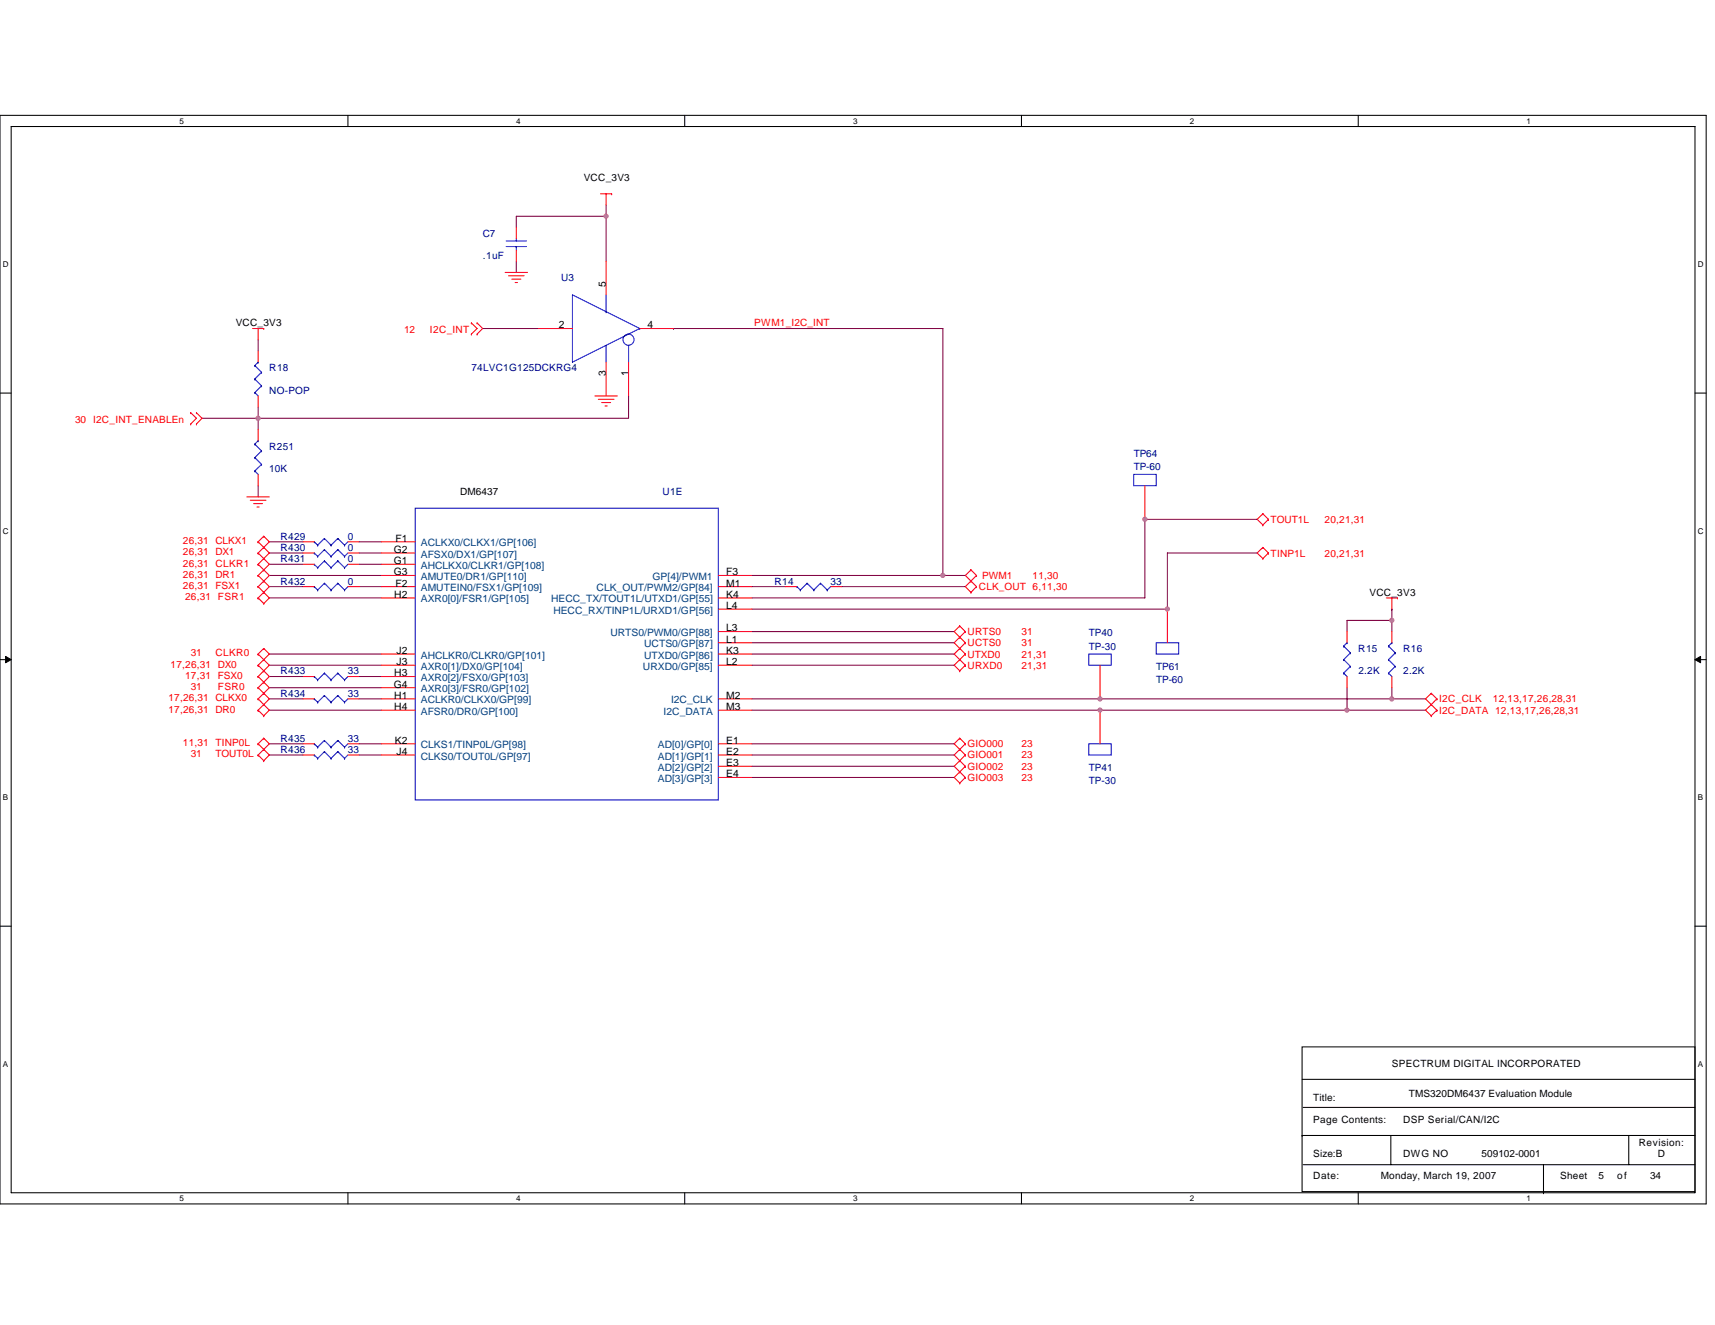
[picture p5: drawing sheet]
<svg xmlns="http://www.w3.org/2000/svg" width="279mm" height="216mm" viewBox="0 0 279 216" stroke-linecap="round" stroke-linejoin="round" font-family="sans-serif">
<path d="M0 18.8h278v177.4h-278zM1.8 20.6h274.3v173.8h-274.3z" fill="none" stroke="#000" stroke-width=".17"/>
<g fill="#fff">
<path d="M29.3 19h.7v1.4h-.7z"/>
<path d="M29.3 194.5h.7v1.5h-.7z"/>
</g>
<path d="M56.7 18.8v1.8M56.7 194.4v1.8" fill="none" stroke="#000" stroke-width=".17"/>
<g fill="#fff">
<path d="M84.1 19h.7v1.4h-.7z"/>
<path d="M84.1 194.5h.7v1.5h-.7z"/>
</g>
<path d="M111.5 18.8v1.8M111.5 194.4v1.8" fill="none" stroke="#000" stroke-width=".17"/>
<g fill="#fff">
<path d="M139 19h.7v1.4h-.7z"/>
<path d="M139 194.5h.7v1.5h-.7z"/>
</g>
<path d="M166.4 18.8v1.8M166.4 194.4v1.8" fill="none" stroke="#000" stroke-width=".17"/>
<g fill="#fff">
<path d="M193.8 19h.8v1.4h-.8z"/>
<path d="M193.8 194.5h.8v1.5h-.8z"/>
</g>
<path d="M221.3 18.8v1.8M221.3 194.4v1.8" fill="none" stroke="#000" stroke-width=".17"/>
<g fill="#fff">
<path d="M248.7 19h.7v1.4h-.7z"/>
<path d="M248.7 194.5h.7v1.5h-.7z"/>
<path d="M.5 42.3h.9v1.5h-.9z"/>
<path d="M276.6 42.3h1v1.5h-1z"/>
<path d="M.5 85.8h.9v1.4h-.9z"/>
<path d="M276.6 85.8h1v1.4h-1z"/>
</g>
<path d="M0 64.1h1.8M276.1 64.1h1.9" fill="none" stroke="#000" stroke-width=".17"/>
<g fill="#fff">
<path d="M.5 129.2h.8v1.5h-.8z"/>
<path d="M276.6 129.2h.9v1.5h-.9z"/>
</g>
<path d="M0 107.5h1.8M276.1 107.5h1.9" fill="none" stroke="#000" stroke-width=".17"/>
<path d="M.9 107l.9 .5-.9 .5zM276.1 107.5l1-.5v1z" fill="#000" stroke="#000" stroke-width=".16"/>
<g fill="#fff">
<path d="M.5 172.6h.8v1.5h-.8z"/>
<path d="M276.6 172.6h.9v1.5h-.9z"/>
</g>
<path d="M0 150.9h1.8M276.1 150.9h1.9M212.1 170.6h64v23.6h-64zM212.1 175.9h64M212.1 185h.1M212.1 185h64M212.3 189.8h63.8M212.3 180.4h63.8M226.6 185v4.8M251.5 194.4h.1M251.5 189.8v4.6M265.3 185v4.8" fill="none" stroke="#000" stroke-width=".17"/>
<g fill="none" stroke="#800040" stroke-width=".17">
<path d="M98.7 35.2h-14.6v1.9M98.7 33.4v1.8M98.7 35.2v7.4M42.1 55.4v1.8M78.6 53.5h9.2M84.1 42.6v1.8M109.7 53.5h43.9v40.3M109.7 53.5h.1M32.9 68.2h9.2v1.8M42.1 79.1v1.9M102.4 64.5v3.7h-60.3v-1.9M43.9 93.8h18.3"/>
<path d="M43.9 97.4h18.3M43.9 88.3h5.5M43.9 95.6h5.5M43.9 90.1h5.5M43.9 91.9h5.5M58.5 88.3h3.7M58.5 95.6h3.7M58.5 90.1h3.7M58.5 91.9h3.7M122.5 95.6h5.5M122.5 93.8h31.1M137.2 95.6h20.1"/>
<path d="M153.6 93.8h3.7M204.8 90.1h-14.6v9.2h-67.7M204.8 84.6h-18.3v12.8h-64M226.8 99.3h.1M226.8 99.3v1.8M43.9 115.7h18.3M43.9 106.6h18.3M43.9 108.4h18.3M43.9 112.1h18.3M43.9 110.2h5.5M43.9 113.9h5.5M58.5 110.2h3.7"/>
<path d="M58.5 113.9h3.7M122.5 106.6h32.9M122.5 108.4h32.9M122.5 102.9h32.9M122.5 104.7h32.9M122.5 115.7h97M122.5 113.9h104.3M219.5 115.7h12.7M219.5 112.1v3.6M226.8 113.9h5.4M226.8 112.1v1.8M226.8 101.1v1.8"/>
<path d="M226.8 101.1h-7.3v1.8M43.9 121.2h5.5M43.9 123h5.5M58.5 121.2h3.7M58.5 123h3.7M122.5 123h32.9M122.5 124.9h32.9M122.5 126.7h32.9M122.5 121.2h32.9"/>
</g>
<g fill="none" stroke="#f00" stroke-width=".17">
<path d="M84.1 37.1v1.8M97.8 31.6h1.9M98.7 31.6v1.8M99.7 31.6h.1M41.1 53.5h1.9M42.1 53.5v1.9M42.1 57.2v1.8M43 53.5h.1M76.8 52.6h.1M76.8 54.4h.1M76.8 52.6l.9 .9-.9 .9M77.7 52.6h.1"/>
<path d="M77.7 54.4h.1M77.7 52.6l.9 .9-.9 .9M82.3 44.4h3.6M82.8 44.9h2.6M83.4 45.5h1.5M83.9 46h.4M84.1 40.7v1.9M87.8 53.5h5.5M98.7 42.6v5.4M98.7 59v5.5M102.4 59v5.5M104.2 53.5h5.5"/>
<path d="M31.1 67.2h.1M31.1 69.1h.1M31.1 67.2l.9 1-.9 .9M32 67.2h.1M32 69.1h.1M32 67.2l.9 1-.9 .9M42.1 64.5v1.8M42.1 70v1.8M42.1 77.3v1.8M96.9 64.5h3.7M97.5 65.1h2.5M98 65.6h1.5"/>
<path d="M98.6 66.1h.3M186.5 79.1v5.5M40.2 81h3.7M40.8 81.5h2.5M41.3 82.1h1.5M41.9 82.6h.3M42.1 93.8h.1M42.1 95.6h.1M42.1 91.9h.1M42.1 90.1h.1M42.1 88.3h.1M42.1 97.4h.1"/>
<path d="M42.1 91.9l1.8 1.9-1.8 1.8M42.1 93.8l1.8 1.8-.9 .9M42.1 95.6l.9 .9M42.1 88.3l1.8 1.8-.9 .9M42.1 90.1l.9 .9M42.1 97.4l.9 .9M43 94.7h.1M43 92.9h.1M43 96.5h.1M43 91h.1M43 89.2h.1M43 87.4h.1"/>
<path d="M43 98.3h.1M43 91l.9 .9-1.8 1.9M43 91l-.9 .9M43 87.4l.9 .9-1.8 1.8M43 87.4l-.9 .9M43 96.5l.9 .9-.9 .9M43 96.5l-.9 .9M49.4 95.6h1.8M49.4 90.1h1.8M49.4 88.3h1.8M49.4 91.9h1.8M56.7 95.6h1.8"/>
<path d="M56.7 90.1h1.8M56.7 88.3h1.8M56.7 91.9h1.8M62.2 97.4h5.4M62.2 95.6h5.4M62.2 90.1h5.4M62.2 93.8h5.4M62.2 88.3h5.4M62.2 91.9h5.4M117 97.4h5.5M117 95.6h5.5M117 93.8h5.5"/>
<path d="M117 99.3h5.5M128 95.6h1.8M135.3 95.6h1.9M158.2 94.7h.1M158.2 96.5h.1M158.2 92.9h.1M158.2 92.9l-.9 .9 1.8 1.8M158.2 92.9l.9 .9M159.1 95.6h.1M159.1 93.8h.1M159.1 93.8l-1.8 1.8 .9 .9M159.1 95.6l-.9 .9"/>
<path d="M190.2 99.3v5.4M205.7 85.5h.1M205.7 83.7h.1M205.7 91h.1M205.7 89.2h.1M205.7 83.7l-.9 .9 .9 .9M205.7 83.7l1 .9M205.7 89.2l-.9 .9 .9 .9M205.7 89.2l1 .9M206.7 84.6h.1M206.7 90.1h.1M206.7 84.6l-1 .9"/>
<path d="M206.7 90.1l-1 .9M225.8 97.4h1.9M226.8 97.4v1.9M227.7 97.4h.1M42.1 113.9h.1M42.1 115.7h.1M42.1 106.6h.1M42.1 108.4h.1M42.1 110.2h.1M42.1 112.1h.1M42.1 112.1l1.8 1.8-.9 .9M42.1 113.9l.9 .9"/>
<path d="M42.1 110.2l1.8 1.9-1.8 1.8M42.1 115.7l.9 .9M42.1 106.6l1.8 1.8-.9 .9M42.1 108.4l.9 .9M43 114.8h.1M43 113h.1M43 116.6h.1M43 107.5h.1M43 105.7h.1M43 109.3h.1M43 111.1h.1M43 114.8l.9 .9-.9 .9"/>
<path d="M43 114.8l-.9 .9M43 105.7l.9 .9-1.8 1.8M43 105.7l-.9 .9M43 109.3l.9 .9-1.8 1.9M43 109.3l-.9 .9M49.4 113.9h1.8M49.4 110.2h1.8M56.7 113.9h1.8M56.7 110.2h1.8M62.2 113.9h5.4M62.2 115.7h5.4M62.2 106.6h5.4"/>
<path d="M62.2 108.4h5.4M62.2 110.2h5.4M62.2 112.1h5.4M117 113.9h5.5M117 115.7h5.5M117 106.6h5.5M117 108.4h5.5M117 104.7h5.5M117 102.9h5.5M156.4 107.5h.1M156.4 105.7h.1M156.4 109.3h.1"/>
<path d="M156.4 103.8h.1M156.4 102h.1M156.4 105.7l-1 .9 1.9 1.8M156.4 105.7l.9 .9M156.4 102l-1 .9 1.9 1.8M156.4 102l.9 .9M157.3 106.6h.1M157.3 108.4h.1M157.3 104.7h.1M157.3 102.9h.1M157.3 106.6l-1.9 1.8 1 .9M157.3 108.4l-.9 .9"/>
<path d="M157.3 102.9l-1.9 1.8 1 1M157.3 104.7l-.9 1M179.2 108.4v5.5M179.2 115.7v5.5M219.5 102.9v1.8M219.5 110.2v1.9M226.8 102.9v1.8M226.8 110.2v1.9M233.2 116.6h.1M233.2 114.8h.1M233.2 113h.1M233.2 114.8l-1 .9 1 .9"/>
<path d="M233.2 114.8l.9 .9M233.2 113l-1 .9 1 .9M233.2 113l.9 .9M234.1 115.7h.1M234.1 113.9h.1M234.1 115.7l-.9 .9M234.1 113.9l-.9 .9M42.1 121.2h.1M42.1 123h.1M42.1 121.2l1.8 1.8-.9 1M42.1 123l.9 1M43 122.1h.1"/>
<path d="M43 120.3h.1M43 124h.1M43 120.3l.9 .9-1.8 1.8M43 120.3l-.9 .9M49.4 121.2h1.8M49.4 123h1.8M56.7 121.2h1.8M56.7 123h1.8M62.2 121.2h5.4M62.2 123h5.4M117 121.2h5.5M117 123h5.5"/>
<path d="M117 124.9h5.5M117 126.7h5.5M156.4 122.1h.1M156.4 120.3h.1M156.4 125.8h.1M156.4 124h.1M156.4 127.6h.1M156.4 120.3l-1 .9 1.9 1.8M156.4 120.3l.9 .9M156.4 124l-1 .9 1.9 1.8M156.4 124l.9 .9M157.3 121.2h.1"/>
<path d="M157.3 124.9h.1M157.3 123h.1M157.3 126.7h.1M157.3 121.2l-1.9 1.8 1 1M157.3 124.9l-1.9 1.8 1 .9M157.3 123l-.9 1M157.3 126.7l-.9 .9"/>
</g>
<g fill="none" stroke="#00f" stroke-width=".17">
<path d="M82.5 39.3h3.3M84.1 38.9v.4M41.5 59.6h.1M41.5 59.6l1.1 1.1M42.1 59h.1M42.1 59l-.6 .6M82.5 40.2h3.3M84.1 40.2h.1M84.1 40.2v.5M93.3 48l10.9 5.5-10.9 5.5zM98.7 56.3v2.7M98.7 50.8h.1"/>
<path d="M98.7 48v2.8M102.4 56.3v2.7M104.2 53.5h.1M41.5 64h.1M41.5 61.8h.1M41.5 76.8h.1M41.5 74.6h.1M41.5 72.4h.1M41.5 64l.6 .5M41.5 61.8l1.1 1.1M41.5 76.8l.6 .5M41.5 74.6l1.1 1.1"/>
<path d="M41.5 72.4l1.1 1.1M42.1 71.8h.1M42.1 71.8l-.6 .6M42.6 62.9h.1M42.6 60.7h.1M42.6 75.7h.1M42.6 73.5h.1M42.6 62.9l-1.1 1.1M42.6 60.7l-1.1 1.1M42.6 75.7l-1.1 1.1M42.6 73.5l-1.1 1.1M184.7 77.3h3.7v1.8h-3.7z"/>
<path d="M51.2 88.3h.1M51.2 95.6h.1M51.2 90.1h.1M51.2 91.9h.1M51.2 88.3l.6 .5M51.2 95.6l.6 .5M51.2 90.1l.6 .6M51.2 91.9l.6 .6M51.8 88.8h.1M51.8 96.1h.1M51.8 90.7h.1M51.8 92.5h.1"/>
<path d="M52.9 87.7h.1M52.9 95h.1M52.9 89.6h.1M52.9 91.4h.1M52.9 87.7l1 1.1M52.9 87.7l-1.1 1.1M52.9 95l1 1.1M52.9 95l-1.1 1.1M52.9 89.6l1 1.1M52.9 89.6l-1.1 1.1M52.9 91.4l1 1.1M52.9 91.4l-1.1 1.1"/>
<path d="M53.9 88.8h.1M53.9 96.1h.1M53.9 90.7h.1M53.9 92.5h.1M55 87.7h.1M55 95h.1M55 89.6h.1M55 91.4h.1M55 87.7l1.1 1.1M55 87.7l-1.1 1.1M55 95l1.1 1.1M55 95l-1.1 1.1"/>
<path d="M55 89.6l1.1 1.1M55 89.6l-1.1 1.1M55 91.4l1.1 1.1M55 91.4l-1.1 1.1M56.1 88.8h.1M56.1 96.1h.1M56.1 90.7h.1M56.1 92.5h.1M56.7 88.3l-.6 .5M56.7 95.6l-.6 .5M56.7 90.1l-.6 .6M56.7 91.9l-.6 .6"/>
<path d="M67.6 82.8h49.4v47.5h-49.4zM129.8 95.6h.1M129.8 95.6l.6 .5M130.4 96.1h.1M131.5 95h.1M131.5 95l1.1 1.1M131.5 95l-1.1 1.1M132.6 96.1h.1M133.7 95h.1M133.7 95l1.1 1.1M133.7 95l-1.1 1.1M134.8 96.1h.1"/>
<path d="M135.3 95.6l-.5 .5M51.2 113.9h.1M51.2 110.2h.1M51.2 113.9l.6 .5M51.2 110.2l.6 .6M51.8 114.4h.1M51.8 110.8h.1M52.9 113.3h.1M52.9 109.7h.1M52.9 113.3l1 1.1M52.9 113.3l-1.1 1.1M52.9 109.7l1 1.1"/>
<path d="M52.9 109.7l-1.1 1.1M53.9 114.4h.1M53.9 110.8h.1M55 113.3h.1M55 109.7h.1M55 113.3l1.1 1.1M55 113.3l-1.1 1.1M55 109.7l1.1 1.1M55 109.7l-1.1 1.1M56.1 114.4h.1M56.1 110.8h.1M56.7 113.9l-.6 .5"/>
<path d="M56.7 110.2l-.6 .6M177.4 106.6h3.6v1.8h-3.6zM188.4 104.7h3.6v1.9h-3.6zM218.9 109.7h.1M218.9 107.5h.1M218.9 105.3h.1M218.9 109.7l.6 .5M218.9 107.5l1.1 1.1M218.9 105.3l1.1 1.1M219.5 104.7h.1M219.5 104.7l-.6 .6M220 108.6h.1"/>
<path d="M220 106.4h.1M220 108.6l-1.1 1.1M220 106.4l-1.1 1.1M226.2 109.7h.1M226.2 107.5h.1M226.2 105.3h.1M226.2 109.7l.6 .5M226.2 107.5l1.1 1.1M226.2 105.3l1.1 1.1M226.8 104.7h.1M226.8 104.7l-.6 .6M227.3 108.6h.1"/>
<path d="M227.3 106.4h.1M227.3 108.6l-1.1 1.1M227.3 106.4l-1.1 1.1M51.2 123h.1M51.2 121.2h.1M51.2 123l.6 .6M51.2 121.2l.6 .6M51.8 123.6h.1M51.8 121.8h.1M52.9 122.5h.1M52.9 120.6h.1M52.9 122.5l1 1.1"/>
<path d="M52.9 122.5l-1.1 1.1M52.9 120.6l1 1.2M52.9 120.6l-1.1 1.2M53.9 123.6h.1M53.9 121.8h.1M55 122.5h.1M55 120.6h.1M55 122.5l1.1 1.1M55 122.5l-1.1 1.1M55 120.6l1.1 1.2M55 120.6l-1.1 1.2M56.1 123.6h.1"/>
<path d="M56.1 121.8h.1M56.7 123l-.6 .6M56.7 121.2l-.6 .6M177.4 121.2h3.6v1.8h-3.6z"/>
<circle cx="102.4" cy="55.3" r=".9"/>
</g>
<g fill="#f0f" stroke="#f0f" stroke-width=".17">
<circle cx="219.4" cy="115.7" r=".36"/>
<circle cx="226.7" cy="113.9" r=".36"/>
<circle cx="153.6" cy="93.8" r=".35"/>
<circle cx="179.2" cy="115.7" r=".35"/>
<circle cx="179.2" cy="113.9" r=".36"/>
<circle cx="226.7" cy="101.1" r=".36"/>
<circle cx="186.5" cy="84.6" r=".36"/>
<circle cx="190.2" cy="99.2" r=".35"/>
<circle cx="98.7" cy="35.2" r=".35"/>
<circle cx="42" cy="68.2" r=".36"/>
</g>
<g font-size="1.7">
<text x="98.7" y="46.8" transform="rotate(-90 98.7 46.8)">5</text>
<text x="91.1" y="53.5">2</text>
<text x="105.5" y="53.5">4</text>
<text x="98.7" y="61.2" transform="rotate(-90 98.7 61.2)">3</text>
<text x="102.4" y="61.2" transform="rotate(-90 102.4 61.2)">1</text>
<text x="64.4" y="88.3">F1</text>
<text x="64.1" y="90.1">G2</text>
<text x="64.1" y="93.7">G3</text>
<text x="64.1" y="91.9">G1</text>
<text x="64.4" y="95.6">F2</text>
<text x="118.3" y="93.7">F3</text>
<text x="118.3" y="95.6">M1</text>
<text x="64.2" y="97.4">H2</text>
<text x="118.3" y="97.4">K4</text>
<text x="118.3" y="99.2">L4</text>
<text x="64.6" y="106.6">J2</text>
<text x="118.3" y="106.6">K3</text>
<text x="118.3" y="104.7">L1</text>
<text x="118.3" y="102.9">L3</text>
<text x="64.1" y="112">G4</text>
<text x="64.2" y="113.9">H1</text>
<text x="64.2" y="110.2">H3</text>
<text x="64.6" y="108.4">J3</text>
<text x="118.3" y="108.4">L2</text>
<text x="118.3" y="113.9">M2</text>
<text x="64.2" y="115.7">H4</text>
<text x="118.3" y="115.7">M3</text>
<text x="64.3" y="121.2">K2</text>
<text x="64.6" y="123">J4</text>
<text x="118.3" y="121.2">E1</text>
<text x="118.3" y="123">E2</text>
<text x="118.3" y="124.8">E3</text>
<text x="118.3" y="126.7">E4</text>
</g>
<g font-size="1.7" fill="#004080">
<text x="68.6" y="89">ACLKX0/CLKX1/GP[106]</text>
<text x="68.6" y="90.8">AFSX0/DX1/GP[107]</text>
<text x="68.6" y="94.5">AMUTE0/DR1/GP[110]</text>
<text x="68.6" y="92.7">AHCLKX0/CLKR1/GP[108]</text>
<text x="106.3" y="94.5">GP[4]/PWM1</text>
<text x="68.6" y="96.3">AMUTEIN0/FSX1/GP[109]</text>
<text x="68.6" y="98.2">AXR0[0]/FSR1/GP[105]</text>
<text x="89.8" y="98.2">HECC_TX/TOUT1L/UTXD1/GP[55]</text>
<text x="90.1" y="100">HECC_RX/TINP1L/URXD1/GP[56]</text>
<text x="97.2" y="96.3">CLK_OUT/PWM2/GP[84]</text>
<text x="68.6" y="107.3">AHCLKR0/CLKR0/GP[101]</text>
<text x="99.4" y="103.7">URTS0/PWM0/GP[88]</text>
<text x="104.9" y="107.3">UTXD0/GP[86]</text>
<text x="104.9" y="105.5">UCTS0/GP[87]</text>
<text x="68.6" y="109.1">AXR0[1]/DX0/GP[104]</text>
<text x="68.6" y="111">AXR0[2]/FSX0/GP[103]</text>
<text x="68.6" y="112.8">AXR0[3]/FSR0/GP[102]</text>
<text x="104.8" y="109.1">URXD0/GP[85]</text>
<text x="68.6" y="114.6">ACLKR0/CLKX0/GP[99]</text>
<text x="68.6" y="116.5">AFSR0/DR0/GP[100]</text>
<text x="108.1" y="116.5">I2C_DATA</text>
<text x="109.3" y="114.6">I2C_CLK</text>
<text x="68.6" y="121.9">CLKS1/TINP0L/GP[98]</text>
<text x="68.6" y="123.8">CLKS0/TOUT0L/GP[97]</text>
<text x="107.2" y="121.9">AD[0]/GP[0]</text>
<text x="107.2" y="123.8">AD[1]/GP[1]</text>
<text x="107.2" y="125.6">AD[2]/GP[2]</text>
<text x="107.2" y="127.4">AD[3]/GP[3]</text>
</g>
<g font-size="1.6">
<text x="95.1" y="29.4">VCC_3V3</text>
<text x="38.4" y="53.2">VCC_3V3</text>
<text x="75" y="80.6">DM6437</text>
<text x="223.1" y="97.1">VCC_3V3</text>
<text x="226.8" y="173.9">SPECTRUM DIGITAL INCORPORATED</text>
<text x="214" y="179.4">Title:</text>
<text x="229.5" y="178.8">TMS320DM6437 Evaluation Module</text>
<text x="214" y="183">Page Contents:</text>
<text x="228.6" y="183">DSP Serial/CAN/I2C</text>
<text x="214" y="188.5">Size:B</text>
<text x="228.6" y="188.5">DWG NO</text>
<text x="241.4" y="188.5">509102-0001</text>
<text x="267" y="186.7">Revision:</text>
<text x="270.1" y="188.5">D</text>
<text x="214" y="192.2">Date:</text>
<text x="224.9" y="192.2">Monday, March 19, 2007</text>
<text x="254.2" y="192.2">Sheet</text>
<text x="260.4" y="192.2">5</text>
<text x="263.5" y="192.2">of</text>
<text x="268.8" y="192.2">34</text>
</g>
<g font-size="1.6" fill="#000080">
<text x="78.6" y="38.6">C7</text>
<text x="78.6" y="42.2">.1uF</text>
<text x="91.4" y="45.9">U3</text>
<text x="43.9" y="60.5">R18</text>
<text x="43.9" y="64.2">NO-POP</text>
<text x="76.8" y="60.5">74LVC1G125DCKRG4</text>
<text x="43.9" y="73.3">R251</text>
<text x="43.9" y="77">10K</text>
<text x="184.7" y="74.4">TP64</text>
<text x="184.7" y="76.6">TP-60</text>
<text x="107.9" y="80.6">U1E</text>
<text x="45.7" y="87.9">R429</text>
<text x="45.7" y="89.8">R430</text>
<text x="56.7" y="87.9">0</text>
<text x="56.7" y="89.8">0</text>
<text x="45.7" y="95.2">R432</text>
<text x="45.7" y="91.6">R431</text>
<text x="56.7" y="95.2">0</text>
<text x="56.7" y="91.6">0</text>
<text x="126.2" y="95.2">R14</text>
<text x="135.3" y="95.2">33</text>
<text x="177.4" y="103.7">TP40</text>
<text x="177.4" y="105.9">TP-30</text>
<text x="221.3" y="106.2">R15</text>
<text x="228.6" y="106.2">R16</text>
<text x="45.7" y="113.5">R434</text>
<text x="45.7" y="109.9">R433</text>
<text x="56.7" y="113.5">33</text>
<text x="56.7" y="109.9">33</text>
<text x="188.4" y="109.2">TP61</text>
<text x="188.4" y="111.3">TP-60</text>
<text x="221.3" y="109.9">2.2K</text>
<text x="228.6" y="109.9">2.2K</text>
<text x="45.7" y="122.7">R436</text>
<text x="45.7" y="120.9">R435</text>
<text x="56.7" y="122.7">33</text>
<text x="56.7" y="120.9">33</text>
<text x="177.4" y="125.6">TP41</text>
<text x="177.4" y="127.8">TP-30</text>
</g>
<g font-size="1.6" fill="#f00">
<text x="122.9" y="53.2">PWM1_I2C_INT</text>
<text x="65.8" y="54.3">12</text>
<text x="70" y="54.3">I2C_INT</text>
<text x="12.2" y="68.9">30 I2C_INT_ENABLEn</text>
<text x="29.8" y="88.7">26,31 CLKX1</text>
<text x="207" y="85.2">TOUT1L</text>
<text x="215.8" y="85.2">20,21,31</text>
<text x="29.8" y="94.1">26,31 DR1</text>
<text x="29.8" y="96">26,31 FSX1</text>
<text x="29.8" y="92.3">26,31 CLKR1</text>
<text x="29.8" y="90.5">26,31 DX1</text>
<text x="160" y="94.3">PWM1</text>
<text x="168.2" y="94.3">11,30</text>
<text x="207" y="90.7">TINP1L</text>
<text x="215.8" y="90.7">20,21,31</text>
<text x="30.2" y="97.8">26,31 FSR1</text>
<text x="159.5" y="96.2">CLK_OUT 6,11,30</text>
<text x="31.1" y="107">31</text>
<text x="35.1" y="107">CLKR0</text>
<text x="157.6" y="107.1">UTXD0</text>
<text x="157.6" y="105.3">UCTS0</text>
<text x="157.6" y="103.5">URTS0</text>
<text x="166.4" y="107.1">21,31</text>
<text x="166.4" y="105.3">31</text>
<text x="166.4" y="103.5">31</text>
<text x="27.8" y="108.8">17,26,31 DX0</text>
<text x="30.2" y="110.6">17,31 FSX0</text>
<text x="31.1" y="112.4">31</text>
<text x="35.5" y="112.4">FSR0</text>
<text x="157.6" y="109">URXD0</text>
<text x="166.4" y="109">21,31</text>
<text x="27.4" y="114.3">17,26,31 CLKX0</text>
<text x="27.4" y="116.1">17,26,31 DR0</text>
<text x="234.4" y="116.3">I2C_DATA 12,13,17,26,28,31</text>
<text x="234.4" y="114.4">I2C_CLK</text>
<text x="243.2" y="114.4">12,13,17,26,28,31</text>
<text x="29.8" y="121.6">11,31 TINP0L</text>
<text x="31.1" y="123.4">31</text>
<text x="35.1" y="123.4">TOUT0L</text>
<text x="157.6" y="121.8">GIO000</text>
<text x="157.6" y="125.4">GIO002</text>
<text x="157.6" y="123.6">GIO001</text>
<text x="166.4" y="121.8">23</text>
<text x="166.4" y="125.4">23</text>
<text x="166.4" y="123.6">23</text>
<text x="157.6" y="127.3">GIO003</text>
<text x="166.4" y="127.3">23</text>
</g>
<g font-size="1.3">
<text x="29.3" y="20.2">5</text>
<text x="84.1" y="20.2">4</text>
<text x="139" y="20.2">3</text>
<text x="193.8" y="20.2">2</text>
<text x="248.7" y="20.2">1</text>
<text x=".5" y="43.5">D</text>
<text x="276.6" y="43.5">D</text>
<text x=".5" y="87">C</text>
<text x="276.6" y="87">C</text>
<text x=".5" y="130.4">B</text>
<text x="276.6" y="130.4">B</text>
<text x=".5" y="173.8">A</text>
<text x="276.6" y="173.8">A</text>
<text x="29.3" y="195.7">5</text>
<text x="84.1" y="195.7">4</text>
<text x="139" y="195.7">3</text>
<text x="193.8" y="195.7">2</text>
<text x="248.7" y="195.7">1</text>
</g>
</svg>
